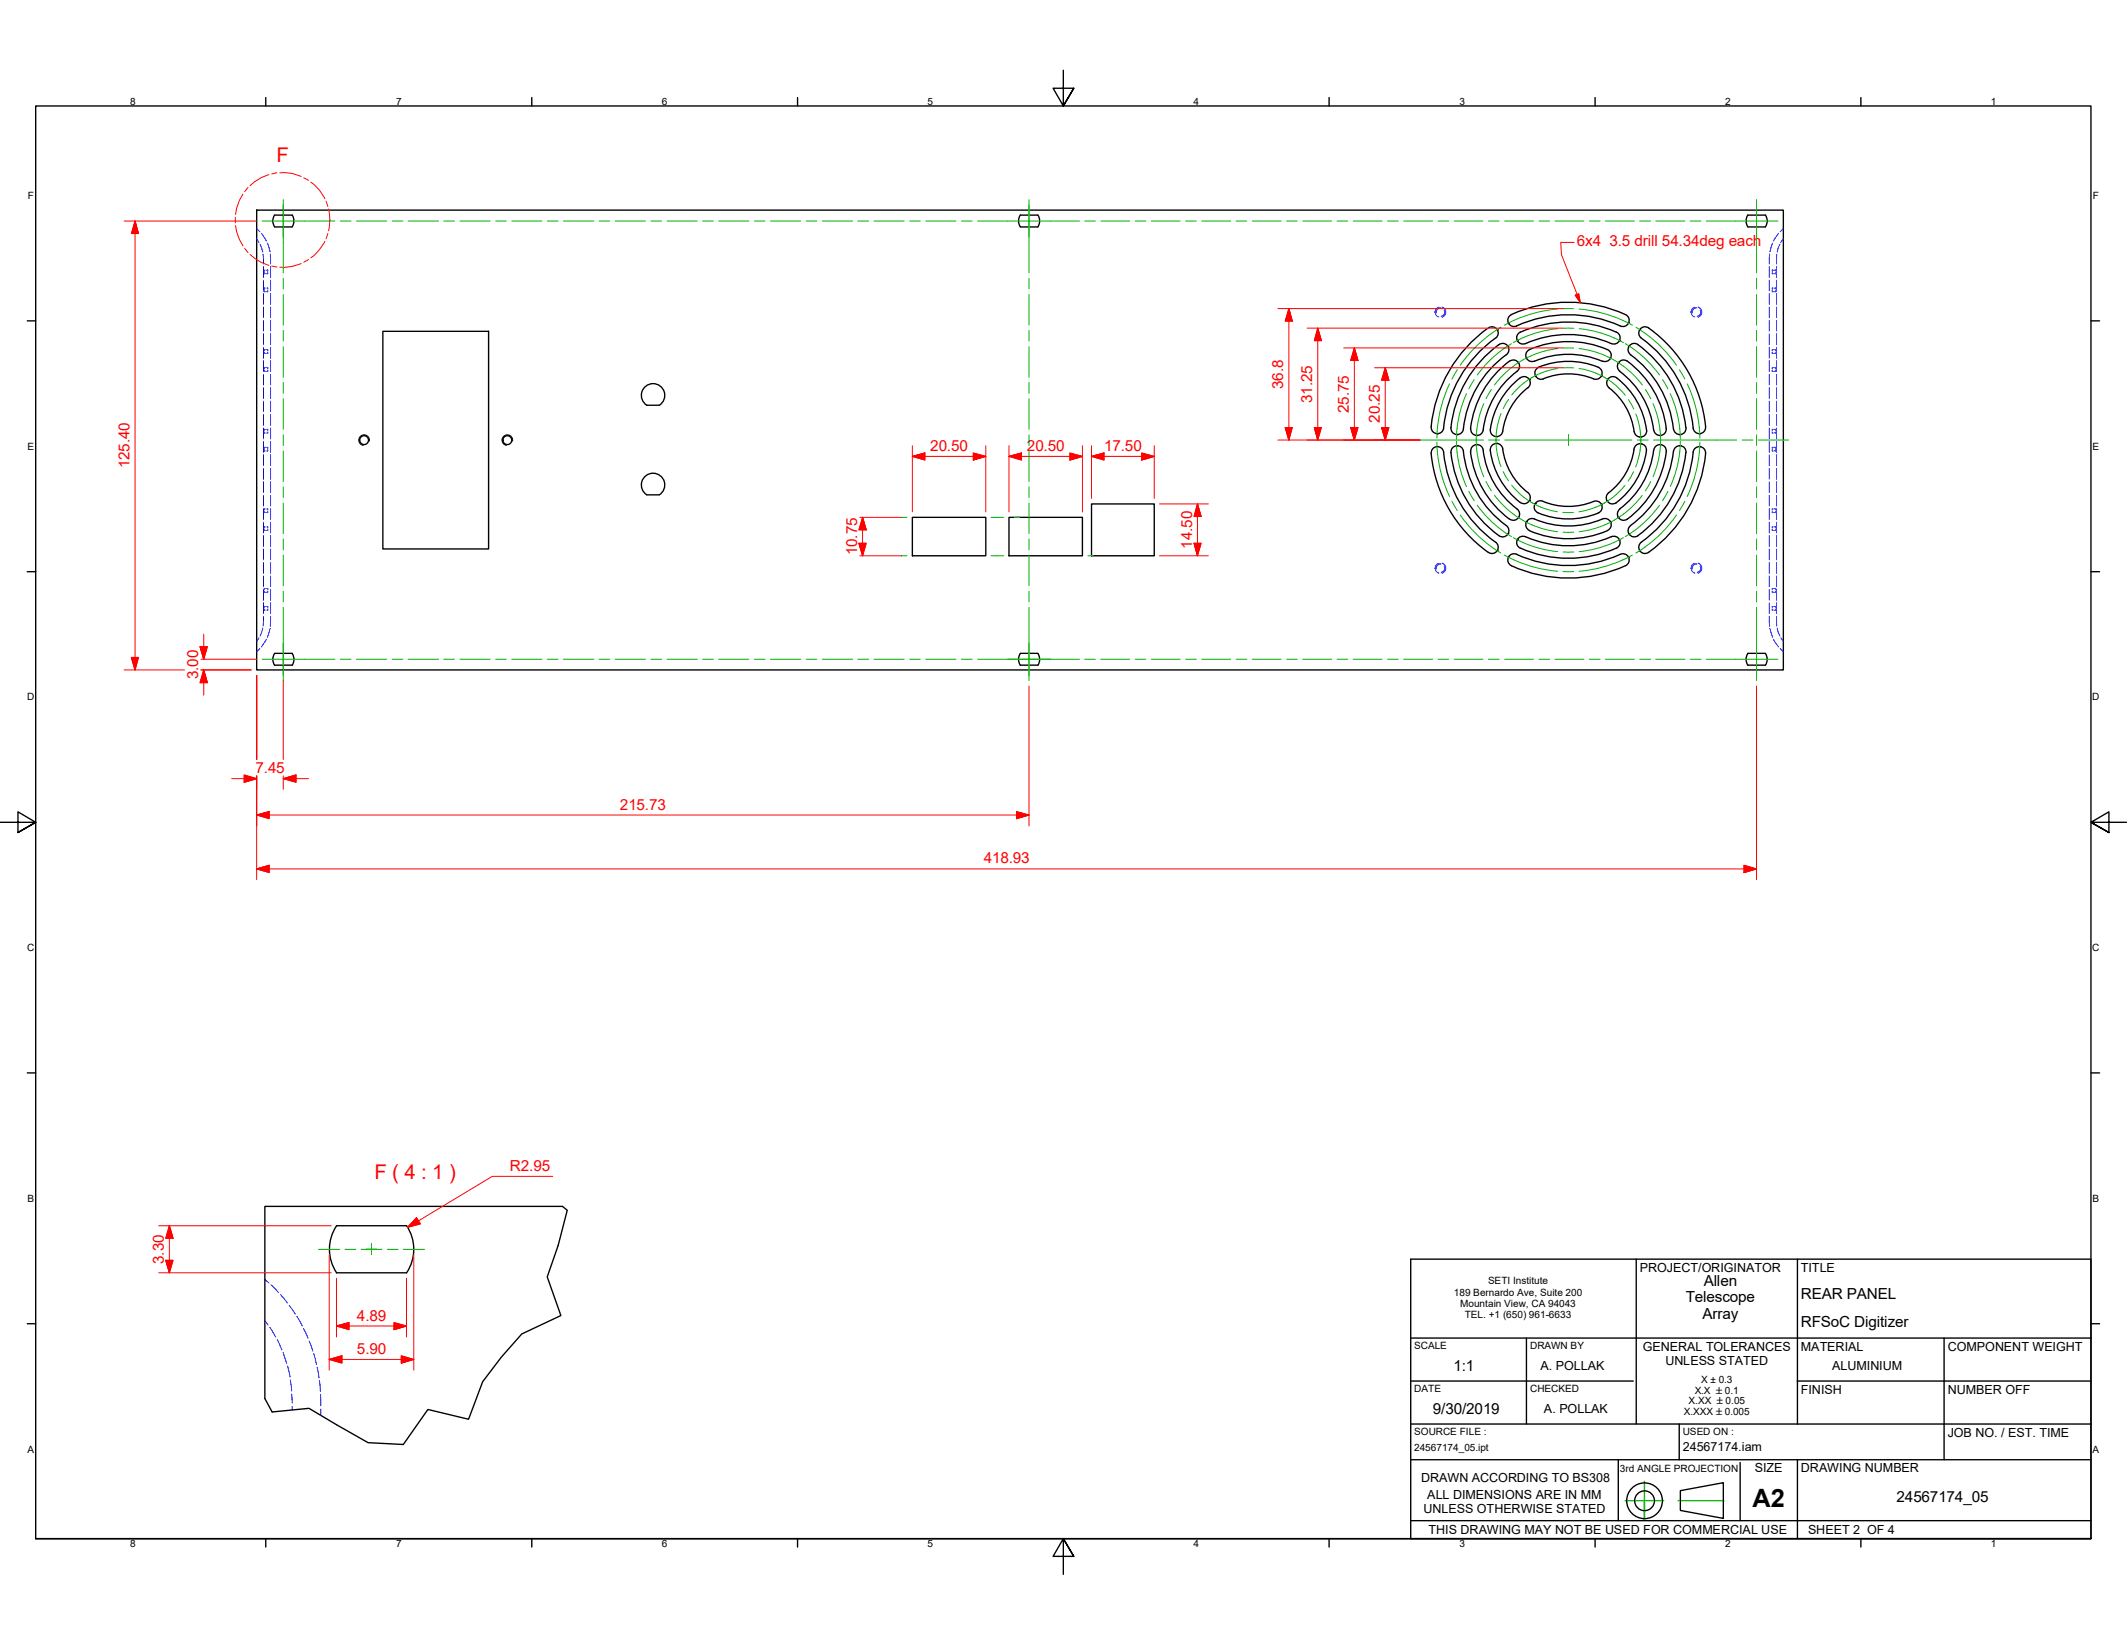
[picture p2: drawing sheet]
<svg xmlns="http://www.w3.org/2000/svg" width="279mm" height="216mm" viewBox="0 0 279 216" stroke-linecap="round" stroke-linejoin="round" font-family="sans-serif">
<g fill="none" stroke="#000" stroke-width=".18">
<path d="M34.9 12.8v1.1M69.9 12.8v1.1M104.8 12.8v1.1M139.7 9.2v4.7l-1.4-2.3h2.8l-1.4 2.3 1.4-2.3M174.6 12.8v1.1M209.5 12.8v1.1M244.4 12.8v1.1M33.7 27.6h200.6v60.4h-200.6zM36.1 29.8a1.36 1.36 0 0 1 0-1.5l2.3-.1a1.39 1.39 0 0 1 0 1.6M36.1 29.8h2.3M134 29.8a1.36 1.36 0 0 1 0-1.5l2.3-.1a1.39 1.39 0 0 1 0 1.6M134 29.8h2.3"/>
<path d="M229.6 28.2a1.39 1.39 0 0 0 0 1.6M229.6 28.3l2.3-.1a1.39 1.39 0 0 1 0 1.6M229.6 29.8h2.3M3.6 42.1h1.1M50.3 43.5h13.9v28.6h-13.9zM86.6 53.2h-1.6a1.54 1.54 0 0 1-.4-2.3 1.54 1.54 0 0 1 2.4 0 1.54 1.54 0 0 1-.4 2.3M188 59.6a17.9 17.9 0 0 0 7.7 13 .82 .82 0 0 0 1-.3 .82 .82 0 0 0-.2-1.1M188.8 58.7h.1M188.8 57h.1M188.8 58.7a.82 .82 0 0 1 .8 .7M188.8 58.7a.82 .82 0 0 0-.8 .9M189.6 59.4a16.5 16.5 0 0 0 6.8 11.8"/>
<path d="M189.6 56.2a.82 .82 0 0 1-.8 .8M191.4 57.1h.1M191.4 58.5h.1M192.2 59.3a14.2 14.2 0 0 0 5.9 10 .82 .82 0 0 1-.2 1 .82 .82 0 0 1-1 0 15.3 15.3 0 0 1-6.3-11.1 .82 .82 0 0 1 .8-.7 .82 .82 0 0 1 .8 .8M193.2 59.3a12.9 12.9 0 0 0 5.1 8.9M193.2 56.3a.82 .82 0 0 0 .8 .9M194 58.4h.1M194 57.2h.1M194 58.4a.82 .82 0 0 0-.8 .9M194 58.4a.82 .82 0 0 1 .8 .7 11.2 11.2 0 0 0 4.5 7.7M194.8 56.5a.82 .82 0 0 1-.8 .7M196.4 44.4a16.5 16.5 0 0 0-6.8 11.8"/>
<path d="M196.5 44.4a.82 .82 0 0 0 .2-1.1 .82 .82 0 0 0-1.2-.2 17.8 17.8 0 0 0-7.5 13.2 .82 .82 0 0 0 .8 .7M196.6 57.3h.1M196.6 58.2h.1M196.7 43.3h.1M197.9 46.6a13.9 13.9 0 0 0-5.7 9.7M197.9 46.6a.82 .82 0 0 0 .2-1.2 .82 .82 0 0 0-1.2-.1 15.3 15.3 0 0 0-6.3 11.1 .82 .82 0 0 0 .8 .7 .82 .82 0 0 0 .8-.8M198.1 45.5h.1M198.2 42.4h.1M198.2 42.4a.82 .82 0 0 0 1 .4M198.3 47.4a12.9 12.9 0 0 0-5.1 8.9M198.3 47.4a.82 .82 0 0 1 1.2 .2 .82 .82 0 0 1-.2 1.2 11.3 11.3 0 0 0-4.5 7.7M198.5 41.3a18 18 0 0 1 15.2 .1 .82 .82 0 0 1 .2 1"/>
<path d="M198.5 41.3a.82 .82 0 0 0-.3 1.1M199.3 44.7h.1M199.3 44.7a.85 .85 0 0 0 1.1 .4 14.3 14.3 0 0 1 11.6 .1l.5-.2 .2-.3M199.5 47.6h.1M199.7 49.6a10.3 10.3 0 0 0-3.9 6.8M199.7 49.6a.82 .82 0 0 1 1.1 .2 .82 .82 0 0 1-.1 1.1M200.5 47v.1M200.5 47a.82 .82 0 0 0 1.1 .4M200.7 50.9a9.1 9.1 0 0 0-3.4 6 .82 .82 0 0 1-1 .4 .82 .82 0 0 1-.5-.9M200.9 49.8h.1M201.6 47.4a11.3 11.3 0 0 1 8.9 0M201.7 49.4h.1"/>
<path d="M201.7 49.4a.82 .82 0 0 0 1 .4M202.1 48.2a10.3 10.3 0 0 1 7.8 0M202.1 48.2a.82 .82 0 0 0-.4 1.2M209.9 48.2a.82 .82 0 0 1 .5 1.2M210.4 49.4a.82 .82 0 0 1-1.1 .4 8.7 8.7 0 0 0-6.6-.1M210.4 49.4h.1M211.1 45.9a12.8 12.8 0 0 0-10.4 .1 .82 .82 0 0 0-.2 1M211.2 45.9a.82 .82 0 0 1 .4 1.1M211.2 49.8h.1M211.6 47a.82 .82 0 0 1-1.1 .4M211.6 47v.1M212.3 43.6a15.4 15.4 0 0 0-12.8 .1 .82 .82 0 0 0-.2 1"/>
<path d="M212.3 43.6a.82 .82 0 0 1 .4 1.1M212.6 47.6h.1M212.7 44.7h.1M212.8 48.8a11.3 11.3 0 0 1 4.4 7.7M213.8 47.4a12.8 12.8 0 0 1 5.1 9.1 .82 .82 0 0 1-.8 .7M213.8 47.4a.82 .82 0 0 0-1.2 .2 .82 .82 0 0 0 .2 1.2M213.9 42.4a.82 .82 0 0 1-1.1 .4 16.5 16.5 0 0 0-13.6 0M213.9 42.4h.1M214 45.5h.1M214 45.5a.82 .82 0 0 0 .2 1.1M214.2 46.6a13.9 13.9 0 0 1 5.6 9.7M215.1 45.3a15.5 15.5 0 0 1 6.3 10.9"/>
<path d="M215.2 45.3a.82 .82 0 0 0-1.2 .2M215.4 43.3h.1M215.4 57.4h.1M215.5 58.3a.82 .82 0 0 0-.9 .7 8.7 8.7 0 0 1-3.3 5.7M215.5 58.3a.82 .82 0 0 1 .8 .9 10.3 10.3 0 0 1-4 6.8M215.5 58.3h.1M216.3 56.5a10.2 10.2 0 0 0-4.1-7 .83 .83 0 0 0-1 .4 .83 .83 0 0 0 .2 1 8.7 8.7 0 0 1 3.3 5.8M216.3 56.5a.82 .82 0 0 1-.7 .9 .82 .82 0 0 1-.9-.7M216.6 43.1a18.1 18.1 0 0 1 7.4 12.9M216.6 43.1a.82 .82 0 0 0-1.2 .2 .82 .82 0 0 0 .2 1.1 16.5 16.5 0 0 1 6.8 11.8M217.2 59.1a11.3 11.3 0 0 1-4.4 7.7M217.2 56.5a.82 .82 0 0 0 .9 .7"/>
<path d="M218.1 58.4a.82 .82 0 0 0-.9 .7M218.1 58.4a.83 .83 0 0 1 .8 .9 12.7 12.7 0 0 1-5.3 9 .82 .82 0 0 1-1-.4 .82 .82 0 0 1 .2-1M218.1 58.4h.1M218.1 57.2h.1M220.7 57.1h.1M220.7 58.5h.1M221.4 59.4a15.5 15.5 0 0 1-6.3 10.9M221.5 59.4a.83 .83 0 0 0-.8-.9 .83 .83 0 0 0-.9 .8 13.9 13.9 0 0 1-5.6 9.7M221.5 56.2a.82 .82 0 0 1-.8 .9 .82 .82 0 0 1-.9-.8M222.4 56.2a.82 .82 0 0 0 .9 .8M222.4 59.4a16.8 16.8 0 0 1-7 12l-.1 .6 .1 .3M223.3 58.7a.82 .82 0 0 0-.9 .7"/>
<path d="M223.3 58.7a.82 .82 0 0 1 .7 .9M223.3 58.7h.1M223.3 57h.1M224 56.1a.82 .82 0 0 1-.7 .9M224 59.6a18.1 18.1 0 0 1-7.4 12.9M274.7 42.1h1.1M3.6 75.1h1.1M86.6 65h-1.6a1.54 1.54 0 0 1-.4-2.3 1.54 1.54 0 0 1 2.4 0 1.54 1.54 0 0 1-.4 2.3M119.8 67.9h9.7v5.1h-9.7zM132.5 67.9h9.7v5.1h-9.7zM143.4 66.2h8.2v6.8h-8.2zM196.7 72.3h.1"/>
<path d="M198.1 70.1h.1M198.2 73.2h.1M198.2 73.2a.82 .82 0 0 0 .3 1.1M199.2 72.8a16.8 16.8 0 0 0 14-.1l.5 .2 .2 .3M199.2 72.8a.82 .82 0 0 0-1 .4M199.3 66.9a.82 .82 0 0 1 .2 1.1M199.3 70.9h.1M199.3 70.9a.82 .82 0 0 0 .4 1.1M199.5 67.9h.1M199.5 68a.82 .82 0 0 1-1.2 .2M199.7 72a15.5 15.5 0 0 0 12.6 0M200.4 70.5a.82 .82 0 0 0-1.1 .4"/>
<path d="M200.4 70.5a13.9 13.9 0 0 0 11.3 0M200.5 68.5h.1M200.5 68.5a.82 .82 0 0 0 .4 1.2M200.7 64.7a9 9 0 0 1-3.4-6 .82 .82 0 0 0-1-.4 .82 .82 0 0 0-.5 .9 10.3 10.3 0 0 0 3.9 6.8M200.7 64.7a.82 .82 0 0 1 .1 1.1 .82 .82 0 0 1-1.1 .2M200.9 65.8h.1M200.9 69.7a12.9 12.9 0 0 0 10.2 0M201.7 66.1a.83 .83 0 0 0 .3 1.3 10.1 10.1 0 0 0 8.1-.1 .82 .82 0 0 0 .3-1.1M201.7 66.1h.1M202.7 65.8a.82 .82 0 0 0-1 .3M202.7 65.8a8.7 8.7 0 0 0 6.6 .1M209.3 65.9a.82 .82 0 0 1 1.1 .3"/>
<path d="M210.4 66.2h.1M210.5 68.2a11.6 11.6 0 0 1-9.2-.1l-.6 .2-.2 .2M210.5 68.2a.82 .82 0 0 1 1.1 .3M211.1 65.8h.1M211.1 65.7a.82 .82 0 0 0 1.2 .3M211.3 64.7a.82 .82 0 0 0-.2 1M211.6 68.5a.82 .82 0 0 1-.4 1.2M211.6 68.5h.1M211.7 70.5a.82 .82 0 0 1 1 .4M212.6 67.9h.1M212.7 70.9a.82 .82 0 0 1-.4 1.1M212.7 70.9h.1"/>
<path d="M213.9 73.2a.82 .82 0 0 1-.4 1.1 18.1 18.1 0 0 1-15 0M213.9 73.2h.1M214 70.1h.1M214.2 69a.82 .82 0 0 0-.2 1.2 .82 .82 0 0 0 1.2 .2M215.4 72.3h.1M215.4 72.3a.82 .82 0 0 0 1.2 .2M274.7 75.1h1.1M36.1 85.8h2.3a1.39 1.39 0 0 1 0 1.6h-2.3a1.41 1.41 0 0 1 0-1.6zM134 85.8h2.3a1.39 1.39 0 0 1 0 1.6h-2.3a1.41 1.41 0 0 1 0-1.6zM229.6 85.8a1.39 1.39 0 0 0 0 1.6M229.6 85.8h2.3a1.39 1.39 0 0 1 0 1.6h-2.3M0 108h4.7l-2.3-1.4v2.7l2.3-1.3-2.3 1.3"/>
<path d="M279.4 108h-4.7l2.3-1.4v2.7l-2.3-1.3 2.3 1.3M3.6 140.9h1.1M34.8 158.4h39.1l.6 .5-1.2 4.7-1.4 4.1 1.8 5.1-5.2 2.4-2.6 3-2.5 3.3-1.8 4.9-5.4-1.3-3.2 4.6-4.6-.2-7.8-4.5-4.9 .4-.9-1.7zM274.7 140.9h1.1M3.6 173.8h1.1M44.2 161h9.2M44.2 161a5.5 5.5 0 0 0 0 6.2M53.4 161a5.5 5.5 0 0 1 0 6.2h-9.2M185.3 165.4h89.4v36.7h-89.4zM185.3 175.7h89.4M200.5 175.7v11.3M214.9 165.4v21.6"/>
<path d="M236.1 165.4v21.6M255.4 175.7v11.3h19.3M274.7 173.8h1.1M185.3 181.4h29.2M185.3 187h50.8M185.3 199.7h89.4M185.3 191.7h89.4M212.6 191.7v8M216 197.1v2.5M220.6 187v4.7M220.7 195.8l5.7-1.1v4.7l-5.7-1zM228.6 192.1v7.6"/>
<path d="M236.1 181.4h38.6M236.1 187h19.3v4.7M236.1 191.7v10.4M4.7 202.1v-188.2h270v188.2h-270h270M34.9 202.1v1.1M69.9 202.1v1.1M104.8 202.1v1.1M141.1 204.4l-1.4-2.3 1.4 2.3h-2.8l1.4-2.3v4.7M174.6 202.1v1.1M209.5 202.1v1.1M244.4 202.1v1.1"/>
<circle cx="47.8" cy="57.8" r=".58"/>
<circle cx="66.6" cy="57.8" r=".58"/>
<circle cx="216" cy="197.1" r="2.34"/>
<circle cx="216" cy="197.1" r="1.3"/>
</g>
<g fill="none" stroke="#00f" stroke-width=".13">
<path d="M33.7 30l.4 .4M33.7 31.4l.3 .4M34.2 32.1l.3 1M34.3 30.6l.7 1.1M34.6 33.4v1.3M34.6 35v1.4M34.6 36.8v1.4M34.6 38.6v1.4M34.7 38.1v.2h.2M34.7 35.8v.2h.2M34.9 37.8h-.2v.2M34.9 35.5h-.2v.1"/>
<path d="M35 37.8h.2v.2M35 35.5h.2v.1M35.1 31.9l.4 1.2M35.2 38.1v.2h-.2M35.2 35.8v.2h-.2M35.5 33.4v1.3M35.5 35v1.4M35.5 36.8v1.4M35.5 38.6v1.4M232.4 35v1.4M232.4 36.8v1.4M232.4 38.6v1.4"/>
<path d="M232.5 33.4l-.1 1.3M232.8 35.8v.2h.1M232.8 38.1v.2h.1M232.9 31.9l-.4 1.2M232.9 35.5h-.1v.1M232.9 37.8h-.1v.2M233.1 35.5h.2v.1M233.1 37.8h.2v.2M233.3 35.8v.2h-.2M233.3 38.1v.2h-.2M233.4 35v1.4M233.4 36.8v1.4"/>
<path d="M233.4 38.6v1.4M233.4 33.4v1.3M233.6 30.6l-.6 1.1M233.8 32.1l-.3 1M234.3 30l-.5 .4M234.3 31.4l-.4 .4M34.6 40.3v1.4M34.6 42.1v1.4M34.6 43.8v1.5M34.6 45.6v1.4M34.6 47.4v1.4M34.6 49.2v1.4"/>
<path d="M34.6 50.9v1.4M34.6 52.7v1.4M34.6 54.4v1.4M34.6 56.2v1.4M34.6 58v1.4M34.6 59.7v1.5M34.7 59v.2h.2M34.7 56.7v.2h.2M34.7 48.6v.2h.2M34.7 46.3v.1h.2M34.9 58.7h-.2v.2M34.9 56.4h-.2v.1"/>
<path d="M34.9 48.3h-.2v.1M34.9 45.9h-.2v.2M35 58.7h.2v.2M35 56.4h.2v.1M35 48.3h.2v.1M35 45.9h.2v.2M35.2 59v.2h-.2M35.2 56.7v.2h-.2M35.2 48.6v.2h-.2M35.2 46.3v.1h-.2M35.5 40.3v1.4M35.5 42.1v1.4"/>
<path d="M35.5 43.8v1.5M35.5 45.6v1.4M35.5 47.4v1.4M35.5 49.2v1.4M35.5 50.9v1.4M35.5 52.7v1.4M35.5 54.4v1.4M35.5 56.2v1.4M35.5 58v1.4M35.5 59.7v1.5M189 40.3a.66 .66 0 0 0-.5 .7 .66 .66 0 0 0 .5 .6M189.3 40.4a.57 .57 0 0 0-.6 .7"/>
<path d="M189.4 40.3a.7 .7 0 0 1 .5 .7 .7 .7 0 0 1-.5 .7M189.7 40.7a.52 .52 0 0 1-.4 .8M222.6 40.3a.66 .66 0 0 0-.5 .7 .66 .66 0 0 0 .5 .6M222.9 40.4a.57 .57 0 0 0-.6 .7M223.1 40.3a.7 .7 0 0 1 .5 .7 .7 .7 0 0 1-.5 .7M223.3 40.7a.52 .52 0 0 1-.4 .8M232.4 40.3v1.4M232.4 42.1v1.4M232.4 43.8v1.5M232.4 45.6v1.4M232.4 47.4v1.4M232.4 49.2v1.4"/>
<path d="M232.4 50.9v1.4M232.4 52.7v1.4M232.4 54.4v1.4M232.4 56.2v1.4M232.4 58v1.4M232.4 59.7v1.5M232.8 46.3v.1h.1M232.8 48.6v.2h.1M232.8 56.7v.2h.1M232.8 59v.2h.1M232.9 45.9h-.1v.2M232.9 48.3h-.1v.1"/>
<path d="M232.9 56.4h-.1v.1M232.9 58.7h-.1v.2M233.1 45.9h.2v.2M233.1 48.3h.2v.1M233.1 56.4h.2v.1M233.1 58.7h.2v.2M233.3 46.3v.1h-.2M233.3 48.6v.2h-.2M233.3 56.7v.2h-.2M233.3 59v.2h-.2M233.4 40.3v1.4M233.4 42.1v1.4"/>
<path d="M233.4 43.8v1.5M233.4 45.6v1.4M233.4 47.4v1.4M233.4 49.2v1.4M233.4 50.9v1.4M233.4 52.7v1.4M233.4 54.4v1.4M233.4 56.2v1.4M233.4 58v1.4M233.4 59.7v1.5M34.6 61.5v1.4M34.6 63.3v1.4"/>
<path d="M34.6 65v1.4M34.6 66.8v1.4M34.6 68.6v1.4M34.6 70.3v1.5M34.6 72.1v1.4M34.6 73.9v1.4M34.6 75.6v1.5M34.6 77.4v1.4M34.6 79.2v1.4M34.7 79.9v.2h.2M34.7 77.6v.2h.2M34.7 69.5v.2h.2"/>
<path d="M34.7 67.2v.1h.2M34.9 79.6h-.2v.2M34.9 77.3h-.2v.1M34.9 69.2h-.2v.1M34.9 66.8h-.2v.2M35 79.6h.2v.2M35 77.3h.2v.1M35 69.2h.2v.1M35 66.8h.2v.2M35.2 79.9v.2h-.2M35.2 77.6v.2h-.2M35.2 69.5v.2h-.2"/>
<path d="M35.2 67.2v.1h-.2M35.5 61.5v1.4M35.5 63.3v1.4M35.5 65v1.4M35.5 66.8v1.4M35.5 68.6v1.4M35.5 70.3v1.5M35.5 72.1v1.4M35.5 73.9v1.4M35.5 75.6v1.5M35.5 77.4v1.4M35.5 79.2v1.4"/>
<path d="M189 74a.66 .66 0 0 0-.5 .6 .66 .66 0 0 0 .5 .7M189.3 74.1a.57 .57 0 0 0-.6 .6M189.4 73.9a.7 .7 0 0 1 .5 .7 .7 .7 0 0 1-.5 .7M189.7 74.4a.52 .52 0 0 1-.4 .8M222.6 74a.66 .66 0 0 0-.5 .6 .66 .66 0 0 0 .5 .7M222.9 74.1a.57 .57 0 0 0-.6 .6M223.1 73.9a.7 .7 0 0 1 .5 .7 .7 .7 0 0 1-.5 .7M223.3 74.4a.52 .52 0 0 1-.4 .8M232.4 61.5v1.4M232.4 63.3v1.4M232.4 65v1.4M232.4 66.8v1.4"/>
<path d="M232.4 68.6v1.4M232.4 70.3v1.5M232.4 72.1v1.4M232.4 73.9v1.4M232.4 75.6v1.5M232.4 77.4v1.4M232.4 79.2v1.4M232.8 79.9v.2h.1M232.8 67.2v.1h.1M232.8 69.5v.2h.1M232.8 77.6v.2h.1M232.9 79.6h-.1v.2"/>
<path d="M232.9 66.8h-.1v.2M232.9 69.2h-.1v.1M232.9 77.3h-.1v.1M233.1 66.8h.2v.2M233.1 69.2h.2v.1M233.1 77.3h.2v.1M233.1 79.6h.2v.2M233.3 79.9v.2h-.2M233.3 67.2v.1h-.2M233.3 69.5v.2h-.2M233.3 77.6v.2h-.2M233.4 61.5v1.4"/>
<path d="M233.4 63.3v1.4M233.4 65v1.4M233.4 66.8v1.4M233.4 68.6v1.4M233.4 70.3v1.5M233.4 72.1v1.4M233.4 73.9v1.4M233.4 75.6v1.5M233.4 77.4v1.4M233.4 79.2v1.4M34 83.8l-.3 .4M34.1 85.2l-.4 .4"/>
<path d="M34.5 82.5l-.3 1M34.6 80.9v1.3M35 83.9l-.7 1.1M35.5 82.5l-.4 1.2M35.5 80.9v1.3M232.4 80.9l.1 1.3M232.5 82.5l.4 1.2M233 83.9l.6 1.1M233.4 80.9v1.3M233.5 82.5l.3 1M233.8 85.2l.5 .4M233.9 83.8l.4 .4"/>
<path d="M34.8 168l.5 .5M34.8 173.4l.4 .6M35.4 174.3l.8 1.3M35.6 168.7l1 1M36.4 175.9l.6 1.4M36.9 170l.8 1.1M37.2 177.6l.5 1.4M37.8 179.4l.3 1.4M38 171.4l.8 1.2M39 172.9l.7 1.2M39.9 174.5l.6 1.3M40.6 176.1l.5 1.4"/>
<path d="M41.2 177.8l.4 1.4M41.7 179.5l.2 1.4M38.1 181.2l.2 1.5M38.3 183.1l.1 1.2M38.4 184.7v.5M42 181.3l.1 1.4M42.1 183.1v1.5M42.1 185v.8"/>
</g>
<path d="M48.5 57.9a.7 .7 0 0 0-.5-.8 .7 .7 0 0 0-.9 .6 .7 .7 0 0 0 .6 .8M67.3 57.9a.7 .7 0 0 0-.5-.8 .7 .7 0 0 0-.8 .6 .7 .7 0 0 0 .5 .8" fill="none" stroke="#000" stroke-width=".13"/>
<g fill="none" stroke="#f00" stroke-width=".13">
<path d="M16.3 29h17.4M17.7 29l.5 1.7h-.9zM17.7 29v59M30.9 28.5v.8M30.9 29.6l.2 .9 .3 .9 .5 .9M31.9 25.5l-.5 .8-.3 1-.2 .9M32.1 32.6l.5 .6M32.6 24.6l-.5 .6M32.9 33.4a5.7 5.7 0 0 0 2.4 1.5M35.3 22.9a5.7 5.7 0 0 0-2.4 1.5M35.7 34.9l.7 .2M36.4 22.7l-.7 .1"/>
<path d="M36.8 22.7a5.2 5.2 0 0 1 2.8 .5M39.6 34.6a6.1 6.1 0 0 1-2.8 .5M39.9 23.4l.6 .3M40.5 34.1l-.6 .3M40.8 23.9a5.5 5.5 0 0 1 1.9 2.2M42.7 31.7a6.1 6.1 0 0 1-1.9 2.2M42.8 26.4l.3 .7M43.1 30.7l-.3 .7M43.2 27.4a5.8 5.8 0 0 1 0 2.9M206.8 31.8h-1.8l.1 1.6 2.5 6.3M206.9 38.8l.5-.2 .2 1.1zM119.8 59.9l1.7-.4v.9z"/>
<path d="M119.8 59.9h9.7M119.8 58.5v8.7M127.9 59.5l1.6 .4-1.6 .5zM129.5 58.5v8.7M132.5 59.9l1.7-.4v.9zM132.5 59.9h9.7M132.5 58.5v8.7M140.5 59.5l1.7 .4-1.7 .5zM142.2 58.5v8.7M143.4 59.9l1.6-.4v.9zM143.4 59.9h8.2M143.4 58.5v7"/>
<path d="M150 59.5l1.6 .4-1.6 .5zM151.6 58.5v7M167.9 57.8h18.6M167.9 40.5h37.4M168.8 56.1h1l-.5 1.7zM169.3 40.5l.5 1.7h-1zM169.3 40.5v17.3M171.7 43.1h33.6M172.6 56.1h1l-.5 1.7zM173.1 43.1l.5 1.6h-1zM173.1 43.1v14.7M176.5 45.7h28.8"/>
<path d="M177.4 56.1h1l-.5 1.7zM177.9 45.7l.5 1.6h-1zM177.9 45.7v12.1M180.6 48.3h24.7M181.5 56.1h.9l-.4 1.7zM182 48.3l.4 1.6h-.9zM182 48.3v9.5M112.8 71.3h1l-.5 1.7zM112.9 73h5.5M112.9 67.9h5.5M113.3 67.9l.5 1.7h-1zM113.3 67.9v5.1"/>
<path d="M152.3 73h6.4M152.3 66.2h6.4M156.8 71.3h1l-.5 1.7zM157.3 66.2l.5 1.6h-1zM157.3 66.2v6.8M16.3 88h8M17.3 86.3h.9l-.5 1.7zM26.3 84.9h.9l-.4 1.7zM26.4 88h6.6M26.4 86.6h7.3M26.8 88l.4 1.7h-.9zM26.8 83.3v3.3"/>
<path d="M26.8 88v3.3M33.7 88.7v11M37.2 89.4v10.3M135.2 90.1v18.4M230.7 90.1v25.4M30.4 102.3h3.3M32.1 101.8l1.6 .5-1.6 .4zM33.7 107l1.7-.4v.9zM33.7 114.1l1.7-.5v1zM33.7 101.9v13.6M33.7 107h101.5M33.7 114.1h197"/>
<path d="M37.2 102.3l1.7-.5v.9zM37.2 102.3h3.3M37.2 101.9v1.8M133.5 106.6l1.7 .4-1.7 .5zM229.1 113.6l1.6 .5-1.6 .5zM54.7 159.9l.5 .8-1.7 .5zM72.6 154.5h-7.9l-11.2 6.7M20.8 167.2h22.7M20.8 161h22.7M21.8 165.5h.9l-.5 1.7zM22.2 161l.5 1.6h-.9zM22.2 161v6.2"/>
<path d="M43.2 178.5l1.7-.4v.9zM43.2 178.5h11.2M43.2 164.8v15.1M44.2 174.1l1.6-.4v.9zM44.2 174.1h9.2M44.2 167.9v7.7M51.8 173.7l1.6 .4-1.6 .5zM52.7 178.1l1.7 .4-1.7 .5zM53.4 167.9v7.7M54.4 164.8v15.1"/>
</g>
<path d="M213.4 197.1h5.1M216 194.5v5.1M220.4 197.1h6.1" fill="none" stroke="#0f0" stroke-width=".18"/>
<g fill="#f00" stroke="#f00" stroke-width=".13">
<path d="M112.8 71.3l.5 1.7z"/>
<path d="M112.8 71.3h1l-.5 1.7z"/>
<path d="M113.3 67.9l.5 1.7z"/>
<path d="M113.3 67.9l.5 1.7h-1z"/>
<path d="M119.8 59.9l1.7-.4z"/>
<path d="M119.8 59.9l1.7-.4v.9z"/>
<path d="M127.9 60.4l1.6-.5z"/>
<path d="M127.9 59.5l1.6 .4-1.6 .5z"/>
<path d="M132.5 59.9l1.7-.4z"/>
<path d="M132.5 59.9l1.7-.4v.9z"/>
<path d="M140.5 60.4l1.7-.5z"/>
<path d="M140.5 59.5l1.7 .4-1.7 .5z"/>
<path d="M143.4 59.9l1.6-.4z"/>
<path d="M143.4 59.9l1.6-.4v.9z"/>
<path d="M150 60.4l1.6-.5z"/>
<path d="M150 59.5l1.6 .4-1.6 .5z"/>
<path d="M157.3 66.2l.5 1.6z"/>
<path d="M157.3 66.2l.5 1.6h-1z"/>
<path d="M156.8 71.3l.5 1.7z"/>
<path d="M156.8 71.3h1l-.5 1.7z"/>
<path d="M181.5 56.1l.5 1.7z"/>
<path d="M181.5 56.1h.9l-.4 1.7z"/>
<path d="M182 48.3l.4 1.6z"/>
<path d="M182 48.3l.4 1.6h-.9z"/>
<path d="M177.4 56.1l.5 1.7z"/>
<path d="M177.4 56.1h1l-.5 1.7z"/>
<path d="M177.9 45.7l.5 1.6z"/>
<path d="M177.9 45.7l.5 1.6h-1z"/>
<path d="M172.6 56.1l.5 1.7z"/>
<path d="M172.6 56.1h1l-.5 1.7z"/>
<path d="M173.1 43.1l.5 1.6z"/>
<path d="M173.1 43.1l.5 1.6h-1z"/>
<path d="M168.8 56.1l.5 1.7z"/>
<path d="M168.8 56.1h1l-.5 1.7z"/>
<path d="M169.3 40.5l.5 1.7z"/>
<path d="M169.3 40.5l.5 1.7h-1z"/>
<path d="M206.9 38.8l.7 .9z"/>
<path d="M206.9 38.8l.5-.2 .2 1.1z"/>
<path d="M32.1 102.7l1.6-.4z"/>
<path d="M32.1 101.8l1.6 .5-1.6 .4z"/>
<path d="M37.2 102.3l1.7-.5z"/>
<path d="M37.2 102.3l1.7-.5v.9z"/>
<path d="M33.7 107l1.7-.4z"/>
<path d="M33.7 107l1.7-.4v.9z"/>
<path d="M133.5 107.5l1.7-.5z"/>
<path d="M133.5 106.6l1.7 .4-1.7 .5z"/>
<path d="M33.7 114.1l1.7-.5z"/>
<path d="M33.7 114.1l1.7-.5v1z"/>
<path d="M229.1 114.6l1.6-.5z"/>
<path d="M229.1 113.6l1.6 .5-1.6 .5z"/>
<path d="M26.8 88l.4 1.7z"/>
<path d="M26.8 88l.4 1.7h-.9z"/>
<path d="M26.3 84.9l.5 1.7z"/>
<path d="M26.3 84.9h.9l-.4 1.7z"/>
<path d="M17.3 86.3l.4 1.7z"/>
<path d="M17.3 86.3h.9l-.5 1.7z"/>
<path d="M17.7 29l.5 1.7z"/>
<path d="M17.7 29l.5 1.7h-.9z"/>
<path d="M22.2 161l.5 1.6z"/>
<path d="M22.2 161l.5 1.6h-.9z"/>
<path d="M21.8 165.5l.4 1.7z"/>
<path d="M21.8 165.5h.9l-.5 1.7z"/>
<path d="M51.8 174.6l1.6-.5z"/>
<path d="M51.8 173.7l1.6 .4-1.6 .5z"/>
<path d="M44.2 174.1l1.6-.4z"/>
<path d="M44.2 174.1l1.6-.4v.9z"/>
<path d="M54.7 159.9l-1.2 1.3z"/>
<path d="M54.7 159.9l.5 .8-1.7 .5z"/>
<path d="M43.2 178.5l1.7-.4z"/>
<path d="M43.2 178.5l1.7-.4v.9z"/>
<path d="M52.7 179l1.7-.5z"/>
<path d="M52.7 178.1l1.7 .4-1.7 .5z"/>
</g>
<g fill="none" stroke="#00b000" stroke-width=".13">
<path d="M34.4 29h9.6M37.2 26.9v4.2M37.2 26.2v9.6M37.2 36.6v1.4M37.2 38.7v4M44.7 29h1.4M46.8 29h4M51.5 29h1.4M53.6 29h4M58.3 29h1.4M60.4 29h4M65.1 29h1.4"/>
<path d="M67.2 29h4M71.9 29h1.4M74 29h4M78.7 29h1.4M80.8 29h4M85.5 29h1.4M87.6 29h4M92.3 29h1.4M94.4 29h4M99.1 29h1.4M101.2 29h4M105.9 29h1.4"/>
<path d="M108 29h4M112.7 29h1.4M114.8 29h4M119.5 29h1.4M121.6 29h4M126.3 29h1.4M128.4 29h13.4M135.2 26.9v4.2M135.2 26.2v9.6M135.2 36.6v1.4M135.2 38.7v4M142.5 29h1.4"/>
<path d="M144.6 29h3.8M149.1 29h1.4M151.2 29h3.8M155.7 29h1.4M157.9 29h3.8M162.4 29h1.4M164.5 29h3.8M169 29h1.4M171.1 29h3.8M175.6 29h1.4M177.8 29h3.7M182.3 29h1.4"/>
<path d="M184.4 29h3.8M188.9 29h1.4M191 29h3.8M195.5 29h1.4M197.6 29h3.8M202.2 29h1.4M204.2 29h3.9M208.8 29h1.4M210.9 29h3.8M215.4 29h1.4M217.5 29h3.8M222 29h1.4"/>
<path d="M224.1 29h9.4M230.7 26.9v4.2M230.7 26.2v9.6M230.7 36.6v1.4M230.7 38.7v4M37.2 43.4v1.4M37.2 45.5v4M37.2 50.2v1.5M37.2 52.4v4M37.2 57.1v1.4M37.2 59.2v4.1M135.2 43.4v1.4"/>
<path d="M135.2 45.5v4M135.2 50.2v1.5M135.2 52.4v4M135.2 57.1v1.4M135.2 59.2v4.1M186.5 57.8h8.4M188.7 58.1a17.3 17.3 0 0 0 1.7 7.1M190.4 50.4a17.3 17.3 0 0 0-1.7 7.1M191.3 57.9a14.7 14.7 0 0 0 1.3 6M191.4 48.6l-.7 1.2M192.6 51.7a14.7 14.7 0 0 0-1.3 6M193.7 49.8l-.8 1.3"/>
<path d="M194.9 53a12.1 12.1 0 0 0 0 9.6M195.6 57.8h1.4M195.9 51.1l-.7 1.3M196.5 57.6a9.5 9.5 0 0 0 .7 3.7M197.2 43a17.3 17.3 0 0 0-5.4 5M197.2 54.3a9.5 9.5 0 0 0-.7 3.6M197.7 57.8h16.7M198.2 52.4l-.7 1.3M198.5 45.1a14.7 14.7 0 0 0-4.5 4.2M201.4 49.5a9.5 9.5 0 0 0-2.8 2.4M204.6 43.2a14.7 14.7 0 0 0-5.8 1.8M204.6 40.6a17.3 17.3 0 0 0-7 2.1"/>
<path d="M204.6 45.8a12.1 12.1 0 0 0-8.3 4.8M204.6 48.4a9.5 9.5 0 0 0-3.4 1.2M205.3 43.1h1.4M205.3 45.7h1.4M205.3 40.5h1.4M205.3 48.3h1.4M206 58.5v-.7v.7M206 57.1v.7v-.7M207.4 48.4a9.5 9.5 0 0 1 3.5 1.2M207.4 40.6a17.3 17.3 0 0 1 7 2.1M207.4 45.8a12.1 12.1 0 0 1 8.3 4.8M207.4 43.2a14.7 14.7 0 0 1 5.9 1.8"/>
<path d="M210.7 49.5a9.5 9.5 0 0 1 2.8 2.4M213.5 45.1a14.7 14.7 0 0 1 4.5 4.2M213.9 52.5l.7 1.2M214.9 54.4a9.5 9.5 0 0 1 .6 3.6M214.9 43a17.3 17.3 0 0 1 5.3 5M215.1 57.8h1.4M215.5 57.7a9.5 9.5 0 0 1-.6 3.6M216.1 51.1l.7 1.3M217.1 53a12.1 12.1 0 0 1 1 4.8M217.2 57.8h10.9M218.1 57.8a12.1 12.1 0 0 1-1 4.8M218.4 49.8l.7 1.3"/>
<path d="M219.4 51.7a14.7 14.7 0 0 1 1.3 6M220.6 48.6l.7 1.2M220.7 57.9a14.7 14.7 0 0 1-1.3 6M221.6 50.4a17.3 17.3 0 0 1 1.7 7.1M223.3 58.1a17.3 17.3 0 0 1-1.7 7.1M228.9 57.8h1.4M230.7 43.4v1.4M230.7 45.5v4M230.7 50.2v1.5M230.7 52.4v4M230.7 57.1v1.4M230.7 59.2v4.1"/>
<path d="M230.9 57.8h4M37.2 63.9v1.4M37.2 66.1v4M37.2 70.8v1.4M37.2 72.9v4M37.2 77.6v1.5M37.2 79.8v9.6M118.4 73h.7M118.4 67.9h.7M130.2 73h1.7M130.2 67.9h1.7M133.3 67.9h.6"/>
<path d="M135.2 63.9v1.4M135.2 66.1v4M135.2 70.8v1.4M135.2 72.9v4M135.2 77.6v1.5M135.2 79.8v9.6M142.9 73h.7M190.7 65.8l.7 1.2M191.8 67.6a17.3 17.3 0 0 0 5.4 5M192.9 64.5l.7 1.3M194 66.3a14.7 14.7 0 0 0 4.5 4.2M195.2 63.2l.7 1.3"/>
<path d="M196.3 65a12.1 12.1 0 0 0 3.7 3.3M197.4 61.9l.7 1.2M197.6 72.9a17.3 17.3 0 0 0 7 2.1M198.6 63.7a9.5 9.5 0 0 0 2.8 2.4M198.8 70.6a14.7 14.7 0 0 0 5.8 1.8M200 68.3a12.1 12.1 0 0 0 4.6 1.5M201.1 65.9a9.5 9.5 0 0 0 3.5 1.3M205.3 67.3h1.4M205.3 72.5h1.4M205.3 75.1h1.4M205.3 69.9h1.4M210.9 66a9.5 9.5 0 0 1-3.5 1.2"/>
<path d="M212.1 68.3a12.1 12.1 0 0 1-4.7 1.5M213.3 70.6a14.7 14.7 0 0 1-5.9 1.8M213.4 63.8a9.5 9.5 0 0 1-2.8 2.3M214.4 72.9a17.3 17.3 0 0 1-7 2.1M214.6 62l-.7 1.2M215.7 65a12.1 12.1 0 0 1-3.6 3.3M216.8 63.2l-.7 1.3M218 66.3a14.7 14.7 0 0 1-4.5 4.2M219.1 64.5l-.7 1.3M220.2 67.6a17.3 17.3 0 0 1-5.3 5M221.3 65.8l-.7 1.2M230.7 63.9v1.4"/>
<path d="M230.7 66.1v4M230.7 70.8v1.4M230.7 72.9v4M230.7 77.6v1.5M230.7 79.8v9.6M34.4 86.6h9.6M37.2 84.5v4.2M44.7 86.6h1.4M46.8 86.6h4M51.5 86.6h1.4M53.6 86.6h4M58.3 86.6h1.4"/>
<path d="M60.4 86.6h4M65.1 86.6h1.4M67.2 86.6h4M71.9 86.6h1.4M74 86.6h4M78.7 86.6h1.4M80.8 86.6h4M85.5 86.6h1.4M87.6 86.6h4M92.3 86.6h1.4M94.4 86.6h4M99.1 86.6h1.4"/>
<path d="M101.2 86.6h4M105.9 86.6h1.4M108 86.6h4M112.7 86.6h1.4M114.8 86.6h4M119.5 86.6h1.4M121.6 86.6h4M126.3 86.6h1.4M128.4 86.6h6.8M132.4 86.6h9.4M135.2 84.5v4.2M142.5 86.6h1.4"/>
<path d="M144.6 86.6h3.8M149.1 86.6h1.4M151.2 86.6h3.8M155.7 86.6h1.4M157.9 86.6h3.8M162.4 86.6h1.4M164.5 86.6h3.8M169 86.6h1.4M171.1 86.6h3.8M175.6 86.6h1.4M177.8 86.6h3.7M182.3 86.6h1.4"/>
<path d="M184.4 86.6h3.8M188.9 86.6h1.4M191 86.6h3.8M195.5 86.6h1.4M197.6 86.6h3.8M202.2 86.6h1.4M204.2 86.6h3.9M208.8 86.6h1.4M210.9 86.6h3.8M215.4 86.6h1.4M217.5 86.6h3.8M222 86.6h1.4"/>
<path d="M224.1 86.6h9.4M230.7 84.5v4.2M41.8 164.1h2.8M45.3 164.1h1.4M47.5 164.1h1.3h-.7M48.1 164.1h.7h-.7M48.8 163.4v.7v-.7M48.8 164.8v-.7v.7M49.5 164.1h-.7h1.4M49.5 164.1h-.7h.7M50.9 164.1h1.4M53 164.1h2.8"/>
</g>
<text font-size="3.3" fill="#020000" x="230.2" y="197.9">A2</text>
<g font-size="2.7" fill="#f00">
<text x="36.3" y="21.2">F</text>
<text x="49.2" y="154.8">F ( 4 : 1 )</text>
</g>
<g font-size="2" fill="#f00">
<text x="207.1" y="32.3">6x4</text>
<text x="211.4" y="32.3">3.5 drill 54.34deg each</text>
<text x="168.6" y="51.1" transform="rotate(-90 168.6 51.1)">36.8</text>
<text x="172.4" y="52.9" transform="rotate(-90 172.4 52.9)">31.25</text>
<text x="122.2" y="59.2">20.50</text>
<text x="134.9" y="59.2">20.50</text>
<text x="145" y="59.2">17.50</text>
<text x="177.2" y="54.2" transform="rotate(-90 177.2 54.2)">25.75</text>
<text x="181.2" y="55.5" transform="rotate(-90 181.2 55.5)">20.25</text>
<text x="17" y="61.5" transform="rotate(-90 17 61.5)">125.40</text>
<text x="112.6" y="72.9" transform="rotate(-90 112.6 72.9)">10.75</text>
<text x="156.6" y="72" transform="rotate(-90 156.6 72)">14.50</text>
<text x="26" y="89.2" transform="rotate(-90 26 89.2)">3.00</text>
<text x="33.6" y="101.5">7.45</text>
<text x="81.4" y="106.3">215.73</text>
<text x="129.2" y="113.4">418.93</text>
<text x="67" y="153.7">R2.95</text>
<text x="21.5" y="166" transform="rotate(-90 21.5 166)">3.30</text>
<text x="46.9" y="173.4">4.89</text>
<text x="46.9" y="177.8">5.90</text>
</g>
<g font-size="2">
<text x="221.4" y="171">Telescope</text>
<text x="223.6" y="173.2">Array</text>
<text x="223.8" y="168.8">Allen</text>
<text x="236.6" y="170.6">REAR PANEL</text>
<text x="236.6" y="174.2">RFSoC Digitizer</text>
<text x="188.2" y="185.7">9/30/2019</text>
<text x="190.9" y="180.1">1:1</text>
<text x="249.1" y="197.3">24567174_05</text>
</g>
<g font-size="1.6">
<text x="215.4" y="167">PROJECT/ORIGINATOR</text>
<text x="236.6" y="167">TITLE</text>
<text x="202.4" y="179.9">A. POLLAK</text>
<text x="215.8" y="177.4">GENERAL TOLERANCES</text>
<text x="218.8" y="179.2">UNLESS STATED</text>
<text x="236.6" y="177.4">MATERIAL</text>
<text x="240.7" y="179.9">ALUMINIUM</text>
<text x="255.9" y="177.4">COMPONENT WEIGHT</text>
<text x="202.8" y="185.6">A. POLLAK</text>
<text x="236.6" y="183">FINISH</text>
<text x="186.7" y="194.6">DRAWN ACCORDING TO BS308</text>
<text x="187.5" y="196.9">ALL DIMENSIONS ARE IN MM</text>
<text x="230.5" y="193.4">SIZE</text>
<text x="236.6" y="193.4">DRAWING NUMBER</text>
<text x="187" y="198.7">UNLESS OTHERWISE STATED</text>
<text x="187.6" y="201.5">THIS DRAWING MAY NOT BE USED FOR COMMERCIAL USE</text>
</g>
<g font-size="1.6" fill="#020000">
<text x="255.9" y="183">NUMBER OFF</text>
<text x="221.1" y="190.5">24567174.iam</text>
<text x="255.9" y="188.7">JOB NO. / EST. TIME</text>
<text x="237.5" y="201.5">SHEET 2 OF 4</text>
</g>
<g font-size="1.3">
<text x="17.1" y="13.7">8</text>
<text x="52" y="13.7">7</text>
<text x="86.9" y="13.7">6</text>
<text x="121.8" y="13.7">5</text>
<text x="156.8" y="13.7">4</text>
<text x="191.7" y="13.7">3</text>
<text x="226.6" y="13.7">2</text>
<text x="261.5" y="13.7">1</text>
<text x="3.6" y="26.2">F</text>
<text x="274.9" y="26.2">F</text>
<text x="3.6" y="59.1">E</text>
<text x="274.9" y="59.1">E</text>
<text x="3.6" y="92">D</text>
<text x="274.8" y="92">D</text>
<text x="3.6" y="124.9">C</text>
<text x="274.8" y="124.9">C</text>
<text x="3.6" y="157.8">B</text>
<text x="274.9" y="157.8">B</text>
<text x="191" y="170.1">189 Bernardo Ave, Suite 200</text>
<text x="191.8" y="171.6">Mountain View, CA 94043</text>
<text x="192.4" y="173.1">TEL. +1 (650) 961-6633</text>
<text x="195.5" y="168.6">SETI Institute</text>
<text x="185.8" y="177.1">SCALE</text>
<text x="201" y="177.1">DRAWN BY</text>
<text x="185.8" y="182.8">DATE</text>
<text x="201" y="182.8">CHECKED</text>
<text x="221.2" y="185.8">X.XXX ±0.005</text>
<text x="221.8" y="184.4">X.XX ±0.05</text>
<text x="222.6" y="183">X.X ±0.1</text>
<text x="223.4" y="181.6">X ± 0.3</text>
<text x="3.6" y="190.8">A</text>
<text x="274.9" y="190.8">A</text>
<text x="17.1" y="203.2">8</text>
<text x="52" y="203.2">7</text>
<text x="86.9" y="203.2">6</text>
<text x="121.8" y="203.2">5</text>
<text x="156.8" y="203.2">4</text>
<text x="191.7" y="203.2">3</text>
<text x="226.6" y="203.2">2</text>
<text x="261.5" y="203.2">1</text>
</g>
<g font-size="1.3" fill="#020000">
<text x="185.8" y="190.5">24567174_05.ipt</text>
<text x="185.8" y="188.4">SOURCE FILE :</text>
<text x="221.1" y="188.4">USED ON :</text>
<text x="212.8" y="193.3">3rd ANGLE PROJECTION</text>
</g>
</svg>
